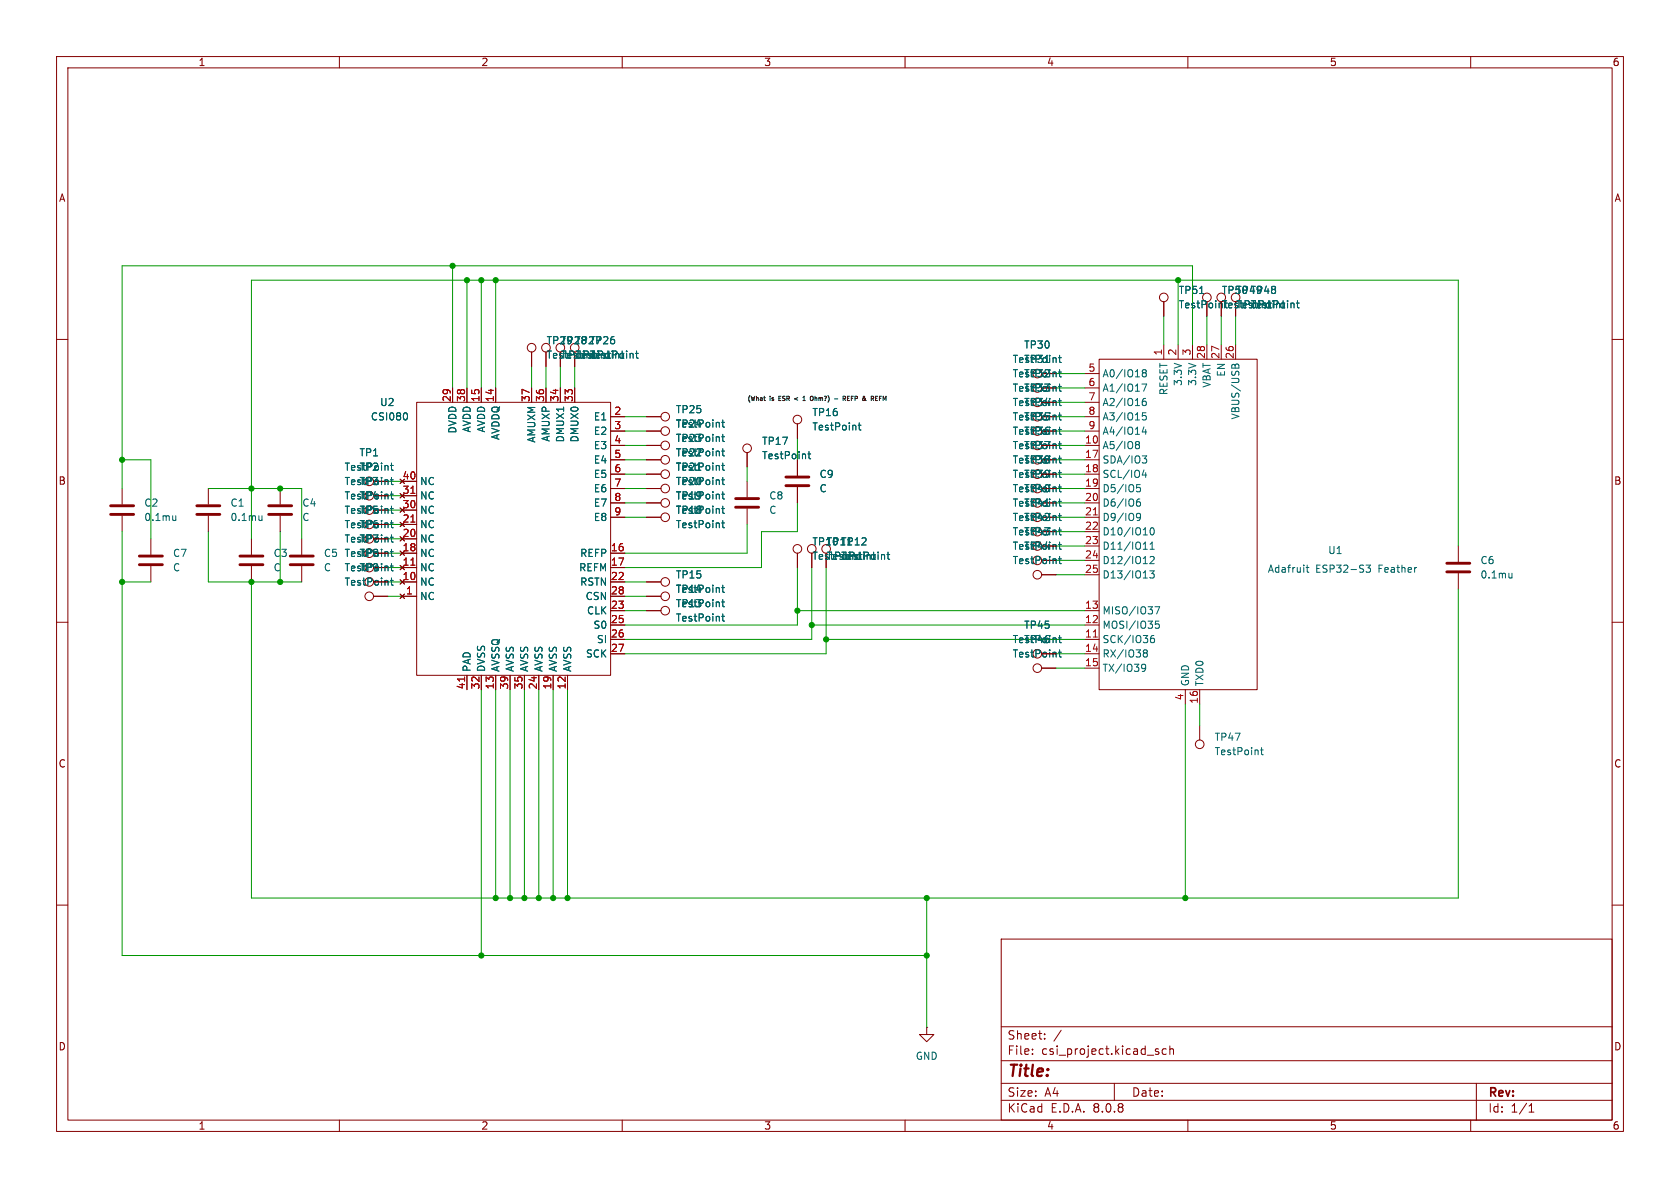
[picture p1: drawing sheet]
<svg xmlns="http://www.w3.org/2000/svg" width="297mm" height="210mm" viewBox="0 0 297 210" stroke-linecap="round" stroke-linejoin="round" font-family="sans-serif">
<g fill="none" stroke="#840000" stroke-width=".18">
<path d="M10 10h277v190h-277zM12 12h273v186h-273zM60 10v2M110 10v2M160 10v2M210 10v2M260 10v2M205.7 53.3v2.6M213.4 53.3v2.6M215.9 53.3v2.6M218.4 53.3v2.6M10 60h2"/>
<path d="M73.7 71.1h34.2v48.3h-34.2zM80 68.6v2.5M82.5 68.6v2.5M85.1 68.6v2.5M87.6 68.6v2.5M94 62.2v2.6M94 68.6v2.5M96.5 62.2v2.6M96.5 68.6v2.5M99.1 62.2v2.6M99.1 68.6v2.5M101.6 62.2v2.6"/>
<path d="M101.6 68.6v2.5M107.9 78.7h2.6M107.9 73.7h2.6M107.9 76.2h2.6M114.3 78.7h2.5M114.3 73.7h2.5M114.3 76.2h2.5M141 74.9v2.6M191.8 78.7h2.5M191.8 66h2.5M191.8 68.6h2.5M191.8 71.1h2.5"/>
<path d="M191.8 73.7h2.5M191.8 76.2h2.5M194.3 63.5h27.9v58.4h-27.9zM205.7 61v2.5M208.3 61v2.5M210.8 61v2.5M213.4 61v2.5M215.9 61v2.5M218.4 61v2.5M285 60h2M21.6 86.4v2.8M21.6 91.2v2.8"/>
<path d="M26.7 95.3v2.7M36.8 86.4v2.8M36.8 91.2v2.8M44.4 95.3v2.7M49.5 86.4v2.8M49.5 91.2v2.8M53.3 95.3v2.7M70.7 99.9l.8 .8M70.7 92.3l.8 .8M71.1 97.8h2.6M71.1 95.3h2.6M71.1 92.7h2.6"/>
<path d="M71.1 90.2h2.6M71.1 87.6h2.6M71.1 85.1h2.6M71.5 99.9l-.8 .8M71.5 92.3l-.8 .8M107.9 81.3h2.6M107.9 83.8h2.6M107.9 86.4h2.6M107.9 88.9h2.6M107.9 91.4h2.6M107.9 97.8h2.6M114.3 81.3h2.5"/>
<path d="M114.3 83.8h2.5M114.3 86.4h2.5M114.3 88.9h2.5M114.3 91.4h2.5M132.1 80v2.6M132.1 85.1v2.8M132.1 89.9v2.8M141 81.3v2.8M141 86.1v2.8M141 97.8v2.5M143.5 97.8v2.5M146 97.8v2.5"/>
<path d="M191.8 81.3h2.5M191.8 83.8h2.5M191.8 86.4h2.5M191.8 88.9h2.5M191.8 91.4h2.5M191.8 94h2.5M191.8 96.5h2.5M191.8 99.1h2.5M257.8 96.5v2.8M10 110h2M26.7 100.1v2.8M44.4 100.1v2.8"/>
<path d="M53.3 100.1v2.8M66 105.4h2.6M70.7 105l.8 .8M71.1 105.4h2.6M71.1 102.9h2.6M71.1 100.3h2.6M71.5 105l-.8 .8M82.5 119.4v2.5M85.1 119.4v2.5M87.6 119.4v2.5M90.2 119.4v2.5M92.7 119.4v2.5"/>
<path d="M95.2 119.4v2.5M97.8 119.4v2.5M100.3 119.4v2.5M107.9 113h2.6M107.9 110.5h2.6M107.9 108h2.6M107.9 115.6h2.6M107.9 105.4h2.6M107.9 102.9h2.6M107.9 100.3h2.6M114.3 108h2.5M114.3 105.4h2.5"/>
<path d="M114.3 102.9h2.5M184.1 118.1h2.6M184.1 101.6h2.6M191.8 113h2.5M191.8 110.5h2.5M191.8 108h2.5M191.8 115.6h2.5M191.8 118.1h2.5M191.8 101.6h2.5M257.8 101.3v2.8M285 110h2M209.5 121.9v2.6"/>
<path d="M212.1 121.9v2.6M212.1 128.3v2.5M10 160h2M177 166h108v32h-108zM285 160h2M60 198v2M110 198v2M160 198v2M163.8 181.6v1.3h1.3l-1.3 1.3-1.2-1.3h1.2M163.8 181.6h.1M177 194.5h108M177 191.5h108"/>
<path d="M177 187.5h108M177 181.5h108M182.5 186.3v.1M182.5 185.5v.1M184.7 183.6v.1M184.7 182.8v.1M187.6 182.1l-1.3 2M197 191.5v3M204.5 185.9l.3 .1 .1 .2-.2 .2h-.3M204.5 185.4l.3 .1M206.2 185.5l-.5-.1-.2 .3v.4l.1 .2h.6M206.8 185.5l.2-.1 .4 .1 .1 .9"/>
<path d="M206.8 184.9v1.5M210 198v2M260 198v2M261 191.5v6.5M270.3 196.6h.9M270.3 195.5l.4-.4v1.5"/>
<circle cx="205.7" cy="52.6" r=".76"/>
<circle cx="213.4" cy="52.6" r=".76"/>
<circle cx="215.9" cy="52.6" r=".76"/>
<circle cx="218.4" cy="52.6" r=".76"/>
<circle cx="94" cy="61.5" r=".76"/>
<circle cx="96.5" cy="61.5" r=".76"/>
<circle cx="99.1" cy="61.5" r=".76"/>
<circle cx="101.6" cy="61.5" r=".76"/>
<circle cx="117.6" cy="76.2" r=".76"/>
<circle cx="117.6" cy="78.7" r=".76"/>
<circle cx="117.6" cy="73.7" r=".76"/>
<circle cx="132.1" cy="79.2" r=".76"/>
<circle cx="141" cy="74.2" r=".76"/>
<circle cx="117.6" cy="83.8" r=".76"/>
<circle cx="117.6" cy="88.9" r=".76"/>
<circle cx="117.6" cy="91.4" r=".76"/>
<circle cx="117.6" cy="86.4" r=".76"/>
<circle cx="117.6" cy="81.3" r=".76"/>
<circle cx="141" cy="97" r=".76"/>
<circle cx="143.5" cy="97" r=".76"/>
<circle cx="146" cy="97" r=".76"/>
<circle cx="65.3" cy="105.4" r=".76"/>
<circle cx="117.6" cy="105.4" r=".76"/>
<circle cx="117.6" cy="102.9" r=".76"/>
<circle cx="117.6" cy="107.9" r=".76"/>
<circle cx="183.4" cy="118.1" r=".76"/>
<circle cx="183.4" cy="101.6" r=".76"/>
<circle cx="212.1" cy="131.6" r=".76"/>
</g>
<g fill="none" stroke="#006464" stroke-width=".18">
<path d="M212.1 51.9h.7M229.2 53.6h.5M229.4 53.2v1l.3 .2M71.9 73l.1 .5-.1 .7M112.4 62.5h.4M112.5 62v1.1l.3 .2M127.6 74.7h.5M127.6 77.2h.5M127.6 79.7h.5M127.8 76.8v1.1l.3 .1M127.8 79.3v1.1l.3 .2M127.8 74.2v1.1l.3 .2"/>
<path d="M143 79.8v1.1l.3 .2M151.7 75.2h.5M151.9 74.7v1.1l.3 .2M187.1 68.3h.5M187.1 75.9h.5M187.1 65.8h.5M187.1 78.5h.5M187.1 63.2h.5M187.1 70.9h.5M187.1 73.4h.5M187.3 62.8v1.1l.3 .2M187.3 65.3v1.1l.3 .2"/>
<path d="M187.3 67.9v1.1l.3 .2M187.3 70.4v1.1l.3 .2M187.3 73v1.1l.3 .1M187.3 75.5v1.1l.3 .2M187.3 78v1.1l.3 .2M200.8 78.5l.2 .1M200.8 78.1l.4-.1 .2 .2v.2l-.2 .2M201 78.6h.2M201 78.6l-.2 .1M201.2 78.6l.2 .2v.4l-.2 .1h-.4M201.9 67.9h.8l-.5 1.3M202.2 65.9l-.3-.2 .3-.4h.2l.3 .3-.3 .3"/>
<path d="M202.2 65.9l-.3 .2 .1 .4 .2 .1h.3l.2-.2v-.3l-.3-.2M202.2 65.9h.2M202.2 75.4l-.3 1h.8M202.5 75.9v.9M202.5 70.4l-.3 .1a.86 .86 0 0 0 0 1.2l.4-.1 .1-.4-.3-.3h-.2l-.3 .3M202.6 73h-.6l-.1 .6 .2-.1h.4l.2 .2-.1 .4-.2 .1-.5-.1M218.4 64.7l.2-.3h.3l.1 .7M218.4 64.7l-.3-.3-.2 .1-.2 .6M218.4 64.7v.4M31.1 91.9l-.4 .1M31.1 91.2v.8M46.3 91.9l-.3 .1"/>
<path d="M46.3 91.2v.8M69 89.9h.5M69 84.8h.5M69 87.4h.5M69 92.4h.5M69 82.3h.5M69 97.5h.5M69 95h.5M69.2 84.4v1.1l.3 .2M69.2 86.9v1.1l.3 .2M69.2 89.5v1.1l.3 .1M69.2 92v1.1l.3 .2"/>
<path d="M69.2 97.1v1.1l.3 .2M69.2 99.6v1.1l.3 .2M69.2 81.9v1l.3 .2M69.2 94.6v1l.3 .2M127.6 89.9h.5M127.6 84.8h.5M127.6 87.4h.5M127.6 92.4h.5M127.6 82.3h.5M127.8 84.4v1.1l.3 .2M127.8 86.9v1.1l.3 .2M127.8 89.5v1.1l.3 .1"/>
<path d="M127.8 92v1.1l.3 .2M127.8 81.9v1l.3 .2M142.8 80.3h.5M156.8 98h.5M157 97.6v1.1l.3 .2M187.1 98.8h.5M187.1 83.6h.5M187.1 86.1h.5M187.1 81h.5M187.1 88.6h.5M187.1 96.3h.5M187.1 91.2h.5"/>
<path d="M187.1 93.7h.5M187.3 80.6v1.1l.3 .2M187.3 83.1v1.1l.3 .2M187.3 85.7v1.1l.3 .1M187.3 88.2v1.1l.3 .2M187.3 90.7v1.1l.3 .2M187.3 93.3v1.1l.3 .2M187.3 95.8v1.1l.3 .2M187.3 98.4v1.1l.3 .1M201 85.7h.6M201 86.2h.4l.2 .2-.1 .5h-.5M201 88.8l.4-.1 .2 .2-.1 .5-.4 .1-.1-.1"/>
<path d="M201 90.9l.1-.2 .5 .2a.84 .84 0 0 1-.3 1.1h-.3M201.5 88.2l-.4 .1-.1 .2M201.6 91.3l-.2 .2-.4-.1M201.9 80.6h.8l-.4 .5 .4 .1v.4l-.2 .3h-.4M202.1 97.1h.7M202.2 83.1l-.3 .9h.8M202.5 83.6v.8M203.3 98.5l.5-.1 .3 .3-.8 .9h.8M203.3 97.1h.8M203.3 96.2l.4-.4v1.3M203.5 93.4l.1-.1a.68 .68 0 0 1 .5 .6 .68 .68 0 0 1-.5 .7 .84 .84 0 0 1-.1-1.2zM231.1 99.9v1.1l.3 .2"/>
<path d="M241.5 99.9h.8l-.4 .5 .3 .1v.5l-.2 .2-.5-.2M69 102.6h.5M69 100.1h.5M69.2 102.2v1.1l.3 .1M127.6 109h.5M127.6 103.9h.5M127.6 106.4h.5M127.8 108.5v1.1l.3 .2M127.8 106v1.1l.3 .2M127.8 103.4v1.1l.3 .2M187.1 115.3h.5M187.1 112.8h.5"/>
<path d="M187.3 112.3v1.1l.3 .2M187.3 114.9v1.1l.3 .1M201.9 117.5l.4-.1 .2 .1a.84 .84 0 0 1-.3 1.2h-.3M202.1 115.2l.3 .2M202.1 115.1l.3-.2h.3l.1 .3-.2 .2M202.4 115.4h.2M202.4 115.4l-.3 .3M202.5 118l-.2 .2-.4-.1M202.6 115.4l.2 .3v.3l-.4 .1-.3-.2M203.3 100.9h.8l-.5 .5 .4 .1v.6l-.2 .1-.5-.1M204 112.3l-.4 .1a.86 .86 0 0 0 0 1.2l.5-.1v-.4l-.2-.3-.4 .1-.1 .2M204.2 107.3h.8l-.5 1.2"/>
<path d="M204.9 109.8h-.6l-.1 .6 .2-.1h.4l.2 .2-.1 .4-.2 .2-.5-.2M230.9 100.3h.5M267.3 101.3v.9M267.3 102.1l-.4 .1M222.8 132.6h.5M223 132.2v1l.3 .2"/>
</g>
<g fill="none" stroke="#840000" stroke-width=".51">
<path d="M19.6 90.9h4M19.6 89.4h4M24.6 99.8h4.1M24.6 98.3h4.1M34.8 90.9h4.1M34.8 89.4h4.1M42.4 99.8h4.1M42.4 98.3h4.1M47.5 90.9h4.1M47.5 89.4h4.1M51.3 99.8h4.1M51.3 98.3h4.1"/>
<path d="M130 89.7h4.1M130 88.1h4.1M138.9 85.9h4.1M138.9 84.3h4.1M255.8 99.6h4M255.8 101.1h4"/>
</g>
<path d="M72.6 99.9h.8M72.6 92.3h.8M72.6 87.2h.8M193.3 91h.7M82.1 119.7v.7M193.3 112.6h.7" fill="none" stroke="#a90000" stroke-width=".18"/>
<g fill="none" stroke="#0f0f0f" stroke-width=".18">
<path d="M135 70.3h.3M135.2 70.8h.1M137.7 70.4h.2M138.1 70h-.4v.8h.4M141 70.3l-.5 .2 .5 .2M141.9 70.8h.5M142 70.2l.2-.2v.8M143.6 70.1l.2 .2-.2 .5M144.1 70v.8M144.3 70.3l-.2 .1M147.5 70.5h.6M149.5 70.3l-.1-.2-.3-.1v.8"/>
<path d="M149.8 70.4h.3M150.2 70h-.4v.8h.4M150.5 70.4h.3M150.9 70h-.4v.8M154 70l.4 .1M154.2 70.4l.3 .4M154.4 70.4h-.4M155.5 70.4h.2M155.5 70h.3M156.1 70.8v-.8l.3 .6 .2-.6v.8"/>
</g>
<g fill="none" stroke="#009600" stroke-width=".18">
<path d="M80 47v21.6M82.5 49.5v19.1M85.1 49.5v19.1M87.6 49.5v19.1M205.7 55.9v5.1M208.3 49.5v11.5M213.4 55.9v5.1M215.9 55.9v5.1M218.4 55.9v5.1M94 64.8v3.8M96.5 64.8v3.8M99.1 64.8v3.8"/>
<path d="M101.6 64.8v3.8M110.5 78.7h3.8M110.5 73.7h3.8M110.5 76.2h3.8M141 77.5v3.8M186.7 78.7h5.1M186.7 73.7h5.1M186.7 76.2h5.1M186.7 71.1h5.1M186.7 68.6h5.1M186.7 66h5.1M210.8 61v-14h-189.2v39.4"/>
<path d="M21.6 81.3h5.1v14M21.6 94v74.9h142.2M36.8 94v8.9h16.5M36.8 86.4h16.5v8.9M44.4 95.3v-45.8h213.4v47M49.5 94v8.9M68.6 97.8h2.5M68.6 95.3h2.5M68.6 87.6h2.5M68.6 85.1h2.5M68.6 92.7h2.5M68.6 90.2h2.5"/>
<path d="M110.5 88.9h3.8M110.5 86.4h3.8M110.5 81.3h3.8M110.5 83.8h3.8M110.5 91.4h3.8M132.1 92.7v5.1h-21.6M132.1 82.6v2.5M141 88.9v5.1h-6.4v6.3h-24.1M186.7 88.9h5.1M186.7 86.4h5.1M186.7 81.3h5.1M186.7 94h5.1"/>
<path d="M186.7 83.8h5.1M186.7 91.4h5.1M186.7 99.1h5.1M186.7 96.5h5.1M21.6 102.9h5.1M44.4 102.9v55.9h213.4v-54.7M68.6 102.9h2.5M68.6 105.4h2.5M68.6 100.3h2.5M110.5 102.9h3.8M110.5 105.4h3.8M110.5 108h3.8"/>
<path d="M141 108h50.8M141 100.3v10.2h-30.5M143.5 110.5h48.3M143.5 100.3v12.7h-33M146 100.3v15.3h-35.5M146 113h45.8M186.7 115.6h5.1M186.7 101.6h5.1M186.7 118.1h5.1M85.1 121.9v47M87.6 121.9v36.9M90.2 121.9v36.9"/>
<path d="M92.7 121.9v36.9M95.2 121.9v36.9M97.8 121.9v36.9M100.3 121.9v36.9M209.5 124.5v34.3M212.1 124.5v3.8M163.8 158.8v22.8"/>
</g>
<g fill="#009600" stroke="#009600" stroke-width=".18">
<circle cx="87.6" cy="158.8" r=".46"/>
<circle cx="100.3" cy="158.8" r=".46"/>
<circle cx="163.8" cy="168.9" r=".46"/>
<circle cx="163.8" cy="158.8" r=".46"/>
<circle cx="209.5" cy="158.8" r=".46"/>
<circle cx="143.5" cy="110.5" r=".46"/>
<circle cx="146" cy="113" r=".46"/>
<circle cx="141" cy="108" r=".46"/>
<circle cx="97.8" cy="158.8" r=".46"/>
<circle cx="95.2" cy="158.8" r=".46"/>
<circle cx="85.1" cy="168.9" r=".46"/>
<circle cx="90.2" cy="158.8" r=".46"/>
<circle cx="92.7" cy="158.8" r=".46"/>
<circle cx="208.3" cy="49.5" r=".46"/>
<circle cx="80" cy="47" r=".46"/>
<circle cx="82.5" cy="49.5" r=".46"/>
<circle cx="87.6" cy="49.5" r=".46"/>
<circle cx="85.1" cy="49.5" r=".46"/>
<circle cx="21.6" cy="81.3" r=".46"/>
<circle cx="21.6" cy="102.9" r=".46"/>
<circle cx="49.5" cy="86.4" r=".46"/>
<circle cx="44.4" cy="86.4" r=".46"/>
<circle cx="49.5" cy="102.9" r=".46"/>
<circle cx="44.4" cy="102.9" r=".46"/>
</g>
<text font-size="2.8" fill="#840000" x="178" y="190.9">Title:</text>
<g font-size="2.1" fill="#840000">
<text x="178" y="184">Sheet:</text>
<text x="178" y="186.7">File:</text>
<text x="184.1" y="186.7">csi_project.kicad_sch</text>
<text x="178" y="196.9">KiCad</text>
<text x="178" y="194.1">Size:</text>
<text x="184.7" y="194.1">A4</text>
<text x="185.7" y="196.9">E.D.A.</text>
<text x="193.3" y="196.9">8.0.8</text>
<text x="200" y="194.1">Date:</text>
<text x="263" y="194.3">Rev:</text>
<text x="263" y="196.9">Id:</text>
<text x="267.1" y="196.9">1/1</text>
</g>
<g font-size="1.8" fill="#840000">
<text x="35" y="11.9">1</text>
<text x="85" y="11.9">2</text>
<text x="135" y="11.9">3</text>
<text x="185" y="11.9">4</text>
<text x="235" y="11.9">5</text>
<text x="285" y="11.9">6</text>
<text x="10.3" y="35.9">A</text>
<text x="285.3" y="35.9">A</text>
<text x="178.9" y="72">TestPoint</text>
<text x="178.9" y="79.6">TestPoint</text>
<text x="10.3" y="85.9">B</text>
<text x="60.8" y="88.5">TestPoint</text>
<text x="178.9" y="84.7">TestPoint</text>
<text x="178.9" y="87.2">TestPoint</text>
<text x="285.3" y="85.9">B</text>
<text x="60.8" y="93.6">TestPoint</text>
<text x="60.8" y="98.7">TestPoint</text>
<text x="60.8" y="96.1">TestPoint</text>
<text x="178.9" y="97.4">TestPoint</text>
<text x="60.8" y="103.7">TestPoint</text>
<text x="178.9" y="116.4">TestPoint</text>
<text x="10.3" y="135.9">C</text>
<text x="285.3" y="135.9">C</text>
<text x="10.3" y="185.9">D</text>
<text x="285.3" y="185.9">D</text>
<text x="35" y="199.9">1</text>
<text x="85" y="199.9">2</text>
<text x="135" y="199.9">3</text>
<text x="185" y="199.9">4</text>
<text x="235" y="199.9">5</text>
<text x="285" y="199.9">6</text>
</g>
<g font-size="1.8" fill="#006464">
<text x="208.3" y="52.2">TP51</text>
<text x="215.9" y="52.2">TP50 TP48</text>
<text x="218.4" y="52.2">TP49</text>
<text x="208.3" y="54.7">TestPoint</text>
<text x="215.9" y="54.7">TestPoint</text>
<text x="221" y="54.7">TestPoint</text>
<text x="96.5" y="63.6">TestPointTestPoint</text>
<text x="96.5" y="63.6">TestPoint</text>
<text x="96.5" y="61.1">TP29 TP27</text>
<text x="99.1" y="63.6">TestPoint</text>
<text x="99.1" y="61.1">TP28 TP26</text>
<text x="101.6" y="63.6">TestPoint</text>
<text x="178.9" y="64.4">TestPoint</text>
<text x="181" y="64.4">TP31</text>
<text x="181" y="61.8">TP30</text>
<text x="67.1" y="72">U2</text>
<text x="178.9" y="69.4">TestPoint</text>
<text x="178.9" y="66.9">TestPoint</text>
<text x="181" y="66.9">TP32</text>
<text x="181" y="69.4">TP33</text>
<text x="181" y="72">TP34</text>
<text x="194.8" y="66.9">A0/IO18</text>
<text x="194.8" y="69.4">A1/IO17</text>
<text x="194.8" y="72">A2/IO16</text>
<text x="206.6" y="70" transform="rotate(-90 206.6 70)">RESET</text>
<text x="209.1" y="68.3" transform="rotate(-90 209.1 68.3)">3.3V</text>
<text x="211.7" y="68.3" transform="rotate(-90 211.7 68.3)">3.3V</text>
<text x="214.2" y="68.6" transform="rotate(-90 214.2 68.6)">VBAT</text>
<text x="216.8" y="66.7" transform="rotate(-90 216.8 66.7)">EN</text>
<text x="65.5" y="74.5">CSI080</text>
<text x="80.9" y="76.7" transform="rotate(-90 80.9 76.7)">DVDD</text>
<text x="83.4" y="76.5" transform="rotate(-90 83.4 76.5)">AVDD</text>
<text x="86" y="76.5" transform="rotate(-90 86 76.5)">AVDD</text>
<text x="88.5" y="77.9" transform="rotate(-90 88.5 77.9)">AVDDQ</text>
<text x="104.9" y="74.5">E1</text>
<text x="104.9" y="77.1">E2</text>
<text x="119.4" y="75.8">TestPoint</text>
<text x="119.4" y="73.3">TP25</text>
<text x="119.4" y="75.8">TP24</text>
<text x="143.5" y="76.3">TestPoint</text>
<text x="143.5" y="73.8">TP16</text>
<text x="178.9" y="77.1">TestPoint</text>
<text x="178.9" y="74.5">TestPoint</text>
<text x="181" y="74.5">TP35</text>
<text x="181" y="77.1">TP36</text>
<text x="194.8" y="74.5">A3/IO15</text>
<text x="194.8" y="77.1">A4/IO14</text>
<text x="219.3" y="74.3" transform="rotate(-90 219.3 74.3)">VBUS/USB</text>
<text x="60.8" y="83.4">TestPoint</text>
<text x="63.5" y="80.9">TP1</text>
<text x="63.5" y="83.4">TP2</text>
<text x="94.8" y="78.4" transform="rotate(-90 94.8 78.4)">AMUXM</text>
<text x="97.4" y="78.2" transform="rotate(-90 97.4 78.2)">AMUXP</text>
<text x="99.9" y="78.3" transform="rotate(-90 99.9 78.3)">DMUX1</text>
<text x="102.5" y="78.3" transform="rotate(-90 102.5 78.3)">DMUX0</text>
<text x="104.9" y="79.6">E3</text>
<text x="104.9" y="82.1">E4</text>
<text x="119.4" y="83.4">TestPoint</text>
<text x="119.4" y="78.3">TestPoint</text>
<text x="119.4" y="80.9">TestPoint</text>
<text x="119.4" y="83.4">TP21</text>
<text x="119.4" y="80.9">TP22</text>
<text x="119.4" y="78.3">TP23</text>
<text x="134.6" y="81.4">TestPoint</text>
<text x="134.6" y="78.8">TP17</text>
<text x="178.9" y="82.1">TestPoint</text>
<text x="181" y="82.1">TP38</text>
<text x="181" y="79.6">TP37</text>
<text x="194.8" y="79.6">A5/IO8</text>
<text x="194.8" y="82.1">SDA/IO3</text>
<text x="25.4" y="89.8">C2</text>
<text x="40.6" y="89.8">C1</text>
<text x="53.3" y="89.8">C4</text>
<text x="60.8" y="86">TestPoint</text>
<text x="63.5" y="88.5">TP4</text>
<text x="63.5" y="86">TP3</text>
<text x="74.2" y="88.5">NC</text>
<text x="74.2" y="86">NC</text>
<text x="104.9" y="84.7">E5</text>
<text x="104.9" y="87.2">E6</text>
<text x="104.9" y="89.8">E7</text>
<text x="119.4" y="86">TestPoint</text>
<text x="119.4" y="88.5">TestPoint</text>
<text x="119.4" y="88.5">TP19</text>
<text x="119.4" y="86">TP20</text>
<text x="135.9" y="88.5">C8</text>
<text x="144.8" y="84.7">C9</text>
<text x="144.8" y="87.2">C</text>
<text x="178.9" y="89.8">TestPoint</text>
<text x="181" y="84.7">TP39</text>
<text x="181" y="87.2">TP40</text>
<text x="181" y="89.8">TP41</text>
<text x="194.8" y="84.7">SCL/IO4</text>
<text x="194.8" y="87.2">D5/IO5</text>
<text x="194.8" y="89.8">D6/IO6</text>
<text x="25.4" y="92.3">0.1mu</text>
<text x="40.6" y="92.3">0.1mu</text>
<text x="53.3" y="92.3">C</text>
<text x="60.8" y="91">TestPoint</text>
<text x="63.5" y="93.6">TP6</text>
<text x="63.5" y="91">TP5</text>
<text x="74.2" y="93.6">NC</text>
<text x="74.2" y="91">NC</text>
<text x="104.9" y="92.3">E8</text>
<text x="119.4" y="91">TestPoint</text>
<text x="119.4" y="93.6">TestPoint</text>
<text x="119.4" y="91">TP18</text>
<text x="135.9" y="91">C</text>
<text x="178.9" y="92.3">TestPoint</text>
<text x="178.9" y="94.8">TestPoint</text>
<text x="181" y="94.8">TP43</text>
<text x="181" y="92.3">TP42</text>
<text x="194.8" y="92.3">D9/IO9</text>
<text x="194.8" y="94.8">D10/IO10</text>
<text x="30.5" y="98.7">C7</text>
<text x="30.5" y="101.2">C</text>
<text x="48.3" y="98.7">C3</text>
<text x="48.3" y="101.2">C</text>
<text x="57.2" y="98.7">C5</text>
<text x="57.2" y="101.2">C</text>
<text x="60.8" y="101.2">TestPoint</text>
<text x="63.5" y="101.2">TP9</text>
<text x="63.5" y="96.1">TP7</text>
<text x="63.5" y="98.7">TP8</text>
<text x="74.2" y="101.2">NC</text>
<text x="74.2" y="98.7">NC</text>
<text x="74.2" y="96.1">NC</text>
<text x="102.3" y="101.2">REFM</text>
<text x="102.5" y="98.7">REFP</text>
<text x="143.5" y="99.2">TestPoint</text>
<text x="143.5" y="96.6">TP10 TP12</text>
<text x="146.1" y="99.2">TestPoint</text>
<text x="146.1" y="96.6">TP11</text>
<text x="148.6" y="99.2">TestPoint</text>
<text x="178.9" y="99.9">TestPoint</text>
<text x="181" y="97.4">TP44</text>
<text x="194.8" y="97.4">D11/IO11</text>
<text x="194.8" y="99.9">D12/IO12</text>
<text x="224" y="101.4">Adafruit</text>
<text x="232.6" y="101.4">ESP32-S3</text>
<text x="234.7" y="98.1">U1</text>
<text x="243.8" y="101.4">Feather</text>
<text x="261.6" y="99.9">C6</text>
<text x="74.2" y="106.3">NC</text>
<text x="74.2" y="103.7">NC</text>
<text x="102.5" y="103.7">RSTN</text>
<text x="103.4" y="106.3">CSN</text>
<text x="119.4" y="105">TestPoint</text>
<text x="119.4" y="107.5">TestPoint</text>
<text x="119.4" y="107.5">TP13</text>
<text x="119.4" y="102.5">TP15</text>
<text x="119.4" y="105">TP14</text>
<text x="194.8" y="102.5">D13/IO13</text>
<text x="261.6" y="102.5">0.1mu</text>
<text x="103.7" y="108.8">CLK</text>
<text x="104.8" y="111.4">S0</text>
<text x="105.4" y="113.9">SI</text>
<text x="119.4" y="110.1">TestPoint</text>
<text x="178.9" y="113.9">TestPoint</text>
<text x="181" y="113.9">TP46</text>
<text x="181" y="111.4">TP45</text>
<text x="194.8" y="113.9">SCK/IO36</text>
<text x="194.8" y="111.4">MOSI/IO35</text>
<text x="194.8" y="108.8">MISO/IO37</text>
<text x="83.4" y="118.9" transform="rotate(-90 83.4 118.9)">PAD</text>
<text x="86" y="118.9" transform="rotate(-90 86 118.9)">DVSS</text>
<text x="88.5" y="118.9" transform="rotate(-90 88.5 118.9)">AVSSQ</text>
<text x="91" y="118.9" transform="rotate(-90 91 118.9)">AVSS</text>
<text x="93.6" y="118.9" transform="rotate(-90 93.6 118.9)">AVSS</text>
<text x="96.1" y="118.9" transform="rotate(-90 96.1 118.9)">AVSS</text>
<text x="98.7" y="118.9" transform="rotate(-90 98.7 118.9)">AVSS</text>
<text x="101.2" y="118.9" transform="rotate(-90 101.2 118.9)">AVSS</text>
<text x="103.5" y="116.4">SCK</text>
<text x="194.8" y="116.4">RX/IO38</text>
<text x="194.8" y="119">TX/IO39</text>
<text x="210.4" y="121.4" transform="rotate(-90 210.4 121.4)">GND</text>
<text x="213" y="121.4" transform="rotate(-90 213 121.4)">TXD0</text>
<text x="214.6" y="131.2">TP47</text>
<text x="214.6" y="133.7">TestPoint</text>
<text x="161.8" y="187.6">GND</text>
</g>
<g font-size="1.8" fill="#a90000">
<text x="192.3" y="65.8">5</text>
<text x="205.5" y="62.9" transform="rotate(-90 205.5 62.9)">1</text>
<text x="208" y="62.9" transform="rotate(-90 208 62.9)">2</text>
<text x="210.6" y="62.9" transform="rotate(-90 210.6 62.9)">3</text>
<text x="213.1" y="63.5" transform="rotate(-90 213.1 63.5)">28</text>
<text x="215.6" y="63.5" transform="rotate(-90 215.6 63.5)">27</text>
<text x="218.2" y="63.5" transform="rotate(-90 218.2 63.5)">26</text>
<text x="79.8" y="71.2" transform="rotate(-90 79.8 71.2)">29</text>
<text x="82.3" y="71.2" transform="rotate(-90 82.3 71.2)">38</text>
<text x="84.8" y="71.2" transform="rotate(-90 84.8 71.2)">15</text>
<text x="87.4" y="71.2" transform="rotate(-90 87.4 71.2)">14</text>
<text x="93.7" y="71.2" transform="rotate(-90 93.7 71.2)">37</text>
<text x="96.3" y="71.2" transform="rotate(-90 96.3 71.2)">36</text>
<text x="98.8" y="71.2" transform="rotate(-90 98.8 71.2)">34</text>
<text x="101.3" y="71.2" transform="rotate(-90 101.3 71.2)">33</text>
<text x="192.3" y="68.3">6</text>
<text x="192.3" y="70.9">7</text>
<text x="108.5" y="73.4">2</text>
<text x="108.5" y="75.9">3</text>
<text x="192.3" y="73.4">8</text>
<text x="192.3" y="75.9">9</text>
<text x="108.5" y="78.5">4</text>
<text x="108.5" y="81">5</text>
<text x="108.5" y="83.6">6</text>
<text x="191.7" y="78.5">10</text>
<text x="191.7" y="81">17</text>
<text x="191.7" y="83.6">18</text>
<text x="71.1" y="89.9">30</text>
<text x="71.1" y="87.4">31</text>
<text x="71.1" y="84.8">40</text>
<text x="108.5" y="86.1">7</text>
<text x="108.5" y="88.6">8</text>
<text x="191.7" y="86.1">19</text>
<text x="191.7" y="88.6">20</text>
<text x="71.1" y="95">20</text>
<text x="71.1" y="92.5">21</text>
<text x="108.5" y="91.2">9</text>
<text x="191.7" y="91.2">21</text>
<text x="191.7" y="93.7">22</text>
<text x="71.1" y="100.1">11</text>
<text x="71.1" y="97.5">18</text>
<text x="107.9" y="97.5">16</text>
<text x="107.9" y="100.1">17</text>
<text x="191.7" y="96.3">23</text>
<text x="191.7" y="98.8">24</text>
<text x="191.7" y="101.3">25</text>
<text x="71.1" y="102.6">10</text>
<text x="71.7" y="105.2">1</text>
<text x="107.9" y="102.6">22</text>
<text x="107.9" y="107.7">23</text>
<text x="107.9" y="105.2">28</text>
<text x="191.7" y="107.7">13</text>
<text x="107.9" y="110.2">25</text>
<text x="107.9" y="112.8">26</text>
<text x="191.7" y="112.8">11</text>
<text x="191.7" y="110.2">12</text>
<text x="107.9" y="115.3">27</text>
<text x="191.7" y="115.3">14</text>
<text x="191.7" y="117.9">15</text>
<text x="82.3" y="122" transform="rotate(-90 82.3 122)">41</text>
<text x="84.8" y="122" transform="rotate(-90 84.8 122)">32</text>
<text x="87.4" y="122" transform="rotate(-90 87.4 122)">13</text>
<text x="89.9" y="122" transform="rotate(-90 89.9 122)">39</text>
<text x="92.5" y="122" transform="rotate(-90 92.5 122)">35</text>
<text x="95" y="122" transform="rotate(-90 95 122)">24</text>
<text x="97.5" y="122" transform="rotate(-90 97.5 122)">19</text>
<text x="100.1" y="122" transform="rotate(-90 100.1 122)">12</text>
<text x="209.3" y="123.9" transform="rotate(-90 209.3 123.9)">4</text>
<text x="211.8" y="124.5" transform="rotate(-90 211.8 124.5)">16</text>
</g>
<g font-size="1.1" fill="#0f0f0f">
<text x="132.1" y="70.9">(What</text>
<text x="136.2" y="70.9">is</text>
<text x="138" y="70.9">ESR</text>
<text x="141.1" y="70.9">&lt;</text>
<text x="142.9" y="70.9">1</text>
<text x="144.5" y="70.9">Ohm?)</text>
<text x="149.1" y="70.9">-</text>
<text x="150.9" y="70.9">REFP</text>
<text x="154.7" y="70.9">&amp;</text>
</g>
</svg>
